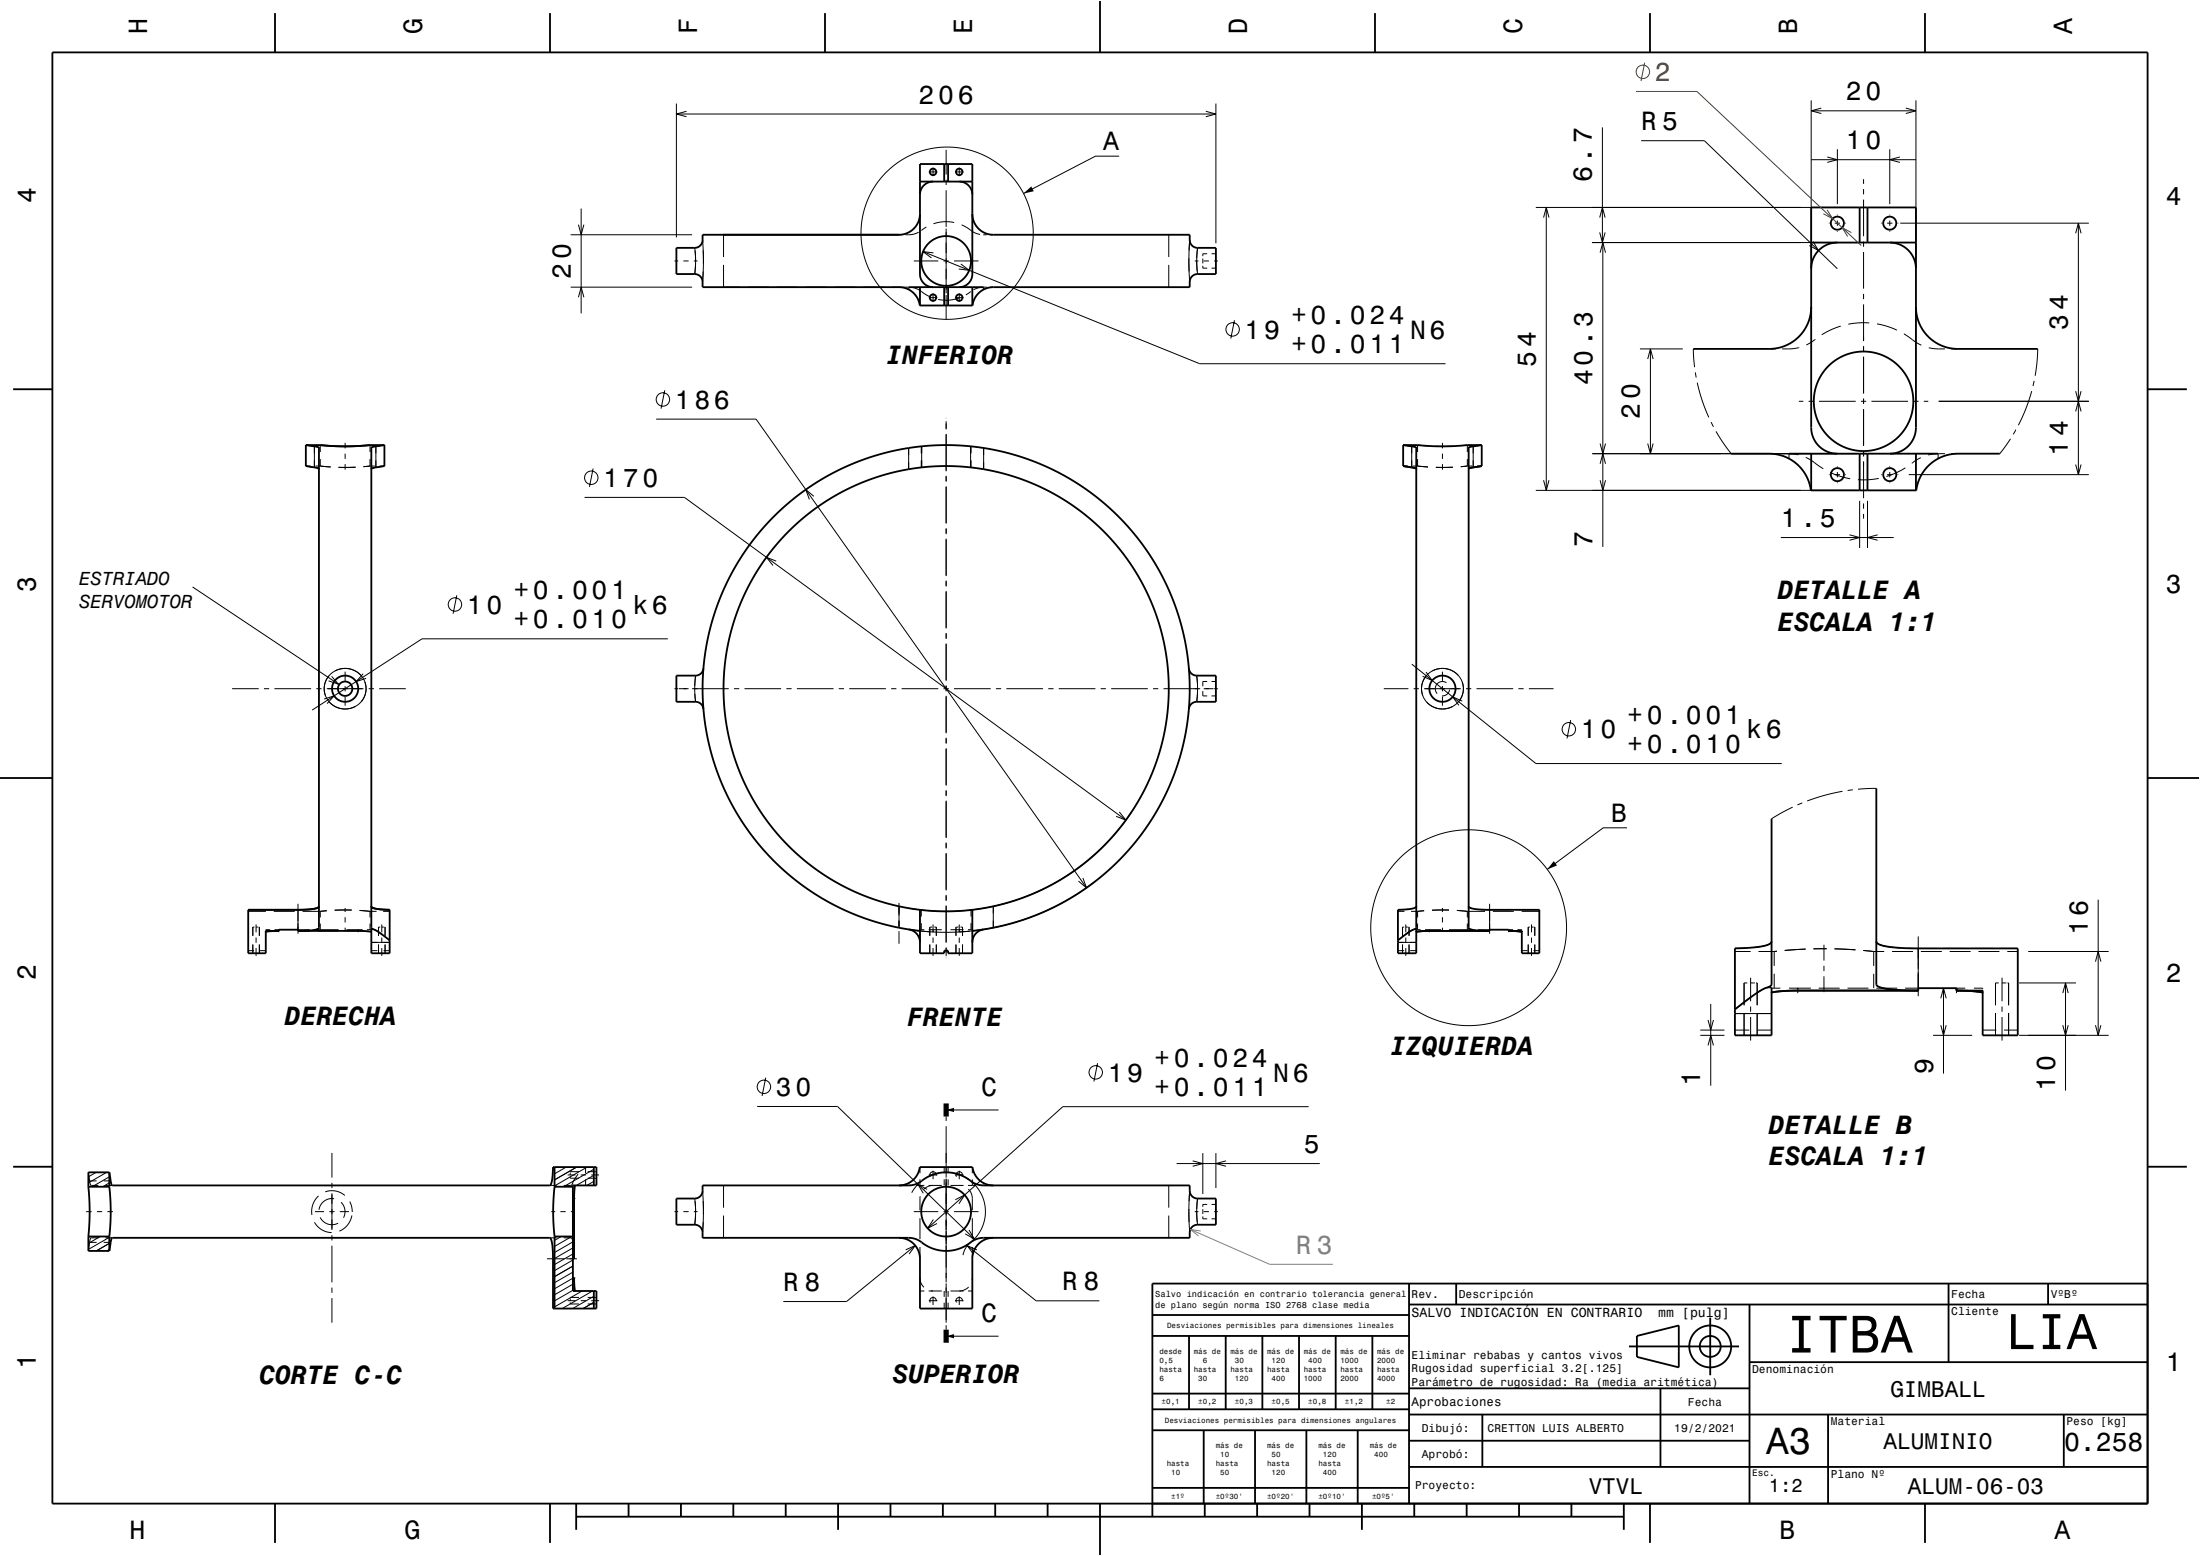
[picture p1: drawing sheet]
<svg xmlns="http://www.w3.org/2000/svg" width="420mm" height="297mm" viewBox="0 0 420 297" stroke-linecap="round" stroke-linejoin="round" font-family="sans-serif">
<g fill="none" stroke="#000" stroke-width=".19">
<path d="M129.1 19.8v25.5M232.1 19.8v26.6M345.8 19.2v30.1M365.8 19.2v30.1M110.9 39.8v20M129.1 21.8h103M131.1 21.2l-2 .6 2 .5M177.3 32.8h1.6M178.1 32v1.6M180.6 28.6v4.7M180.6 34.3v1M180.6 36.3v7"/>
<path d="M182.3 32.8h1.6M183.1 32v1.6M213.7 29.8h-4.6l-13.7 7.1M230.2 21.2l1.9 .6-1.9 .5M293.2 39.6h61.3M295.2 39.6v54M305.9 24.3v22M313.3 26.9h12.1l25.4 24.4M345.8 30.5h20M345.8 21.2h20M347.7 20.6l-1.9 .6 1.9 .5M348.8 30l2 .5-2 .5"/>
<path d="M350.8 28.5v10.5M355.8 34.2v.9M355.8 36.1v1M355.8 38.1v7M360.8 28.5v10.5M362.7 30l-1.9 .5 1.9 .5M363.8 20.6l2 .6-2 .5M108.9 54.8h23.2M108.9 44.8h23.2M110.4 56.7l.5-1.9 .6 1.9M110.4 42.9l.5 1.9 .6-1.9M128.8 49.8h.7"/>
<path d="M130.5 49.8h1M132.5 49.8h.7M132.6 47.3l.2 2.5M132.6 47.3h.1M132.7 47.8l.1 2M132.8 49.8l-.2 2.5 .2-2M132.8 49.8h.1M134.2 46.3l-.1-.5 .2 4M134.2 47.8l.1 2M134.3 49.8l-.2 4 .1-2M134.3 49.8v.5M138.1 50.6v4.2h3.2"/>
<path d="M138.1 44.8v4.3M142.8 54.8h4M148.3 54.8h4M153.8 54.8h4M159.3 54.8h4M164.8 54.8h4M170.3 54.8h3.3M171.6 44.8h.6M173.5 54.8v.5M174.2 54.9l1.1 .4 2.4 1.4M174.5 49.8h4.6M175.4 44.3l-.2 .1a4.5 4.5 0 0 1-2.3 .4"/>
<path d="M176.2 48l52.8 21.4h47M176.9 43.3l-1 .7M177.3 56.8h1.6M178.1 56v1.6M178.2 48.3l-2-.3 1.6 1.2M180.1 49.8h1M180.6 43.6v12.4M180.6 56.3v4.7M182.1 49.8h4.7M182.2 42.5a7.5 7.5 0 0 0-4 .2M182.3 56.8h1.6M183 56.9a7.5 7.5 0 0 1-3.9 .3"/>
<path d="M183.1 56v1.6M183.4 50.4l1.6 1.2-2-.3M183.6 42.9l2.3 1.5 1.2 .3M185.4 55.6l-1 .7M187.7 44.8h.7M187.7 54.8v.5M188.4 54.8a4.4 4.4 0 0 0-2.5 .5M189 44.8h.6M189 54.8h.6M223.1 44.8v4.3M223.1 50.6v4.2M227 49.8v2"/>
<path d="M227 49.8l.1 4v-.5M227 49.3v.5M227 47.8l.1-2-.1 4M228.1 49.8h.7M228.5 49.8l.1 2M228.5 49.8l.1 2.5M228.5 49.8h.1M228.5 49.3l.1-2-.1 2.5M228.6 52.3h.1M229.6 49.4v.9M229.6 50.7v.5h.9M229.8 49.8h1"/>
<path d="M230.5 48.4h-.9v.5M231.3 51.2h.8M231.3 48.4h.8M231.8 49.8h.7M294.7 41.5l.5-1.9 .5 1.9M303.9 46.3h50.6M305.4 41.5l.5-1.9 .5 1.9M305.4 44.4l.5 1.9 .5-1.9M305.5 48.2l.5-1.9 .5 1.9M306 46.3v58.1M346.1 46.1l1.1 1.7-1.8-.9M349.2 42.6h.1"/>
<path d="M350.3 42.6h1M350.8 41v.1M350.8 42.1v1M350.8 44.1v.1M352.3 42.6h.1M355.8 46.1v1M355.8 48.1v7M355.8 56.1v1M355.8 58.1v7M359.1 42.6h.2M360.3 42.6h1M360.8 41v.1"/>
<path d="M360.8 42.1v1M360.8 44.1v.1M362.3 42.6h.1M362.8 42.6h36M396.3 44.5l.5-1.9 .5 1.9M396.8 42.6v48M125.3 80h19l63.1 89.5M126.9 74.5l-.7 3.5M180.6 79.8h.1M235.7 61.1l-.7 3.5M313.1 66.6h8.2M314.6 68.5l.5-1.9 .5 1.9"/>
<path d="M315.1 66.6v20M323.3 66.6l.2 3.5M323.7 71.1l.1 1M324 73l1 3.4 1.2 3.3M337.8 66.6h1.2M343.4 76.6h.9M343.4 66.3l-1.4 .3h-1.8M345.3 76.6h1M346.6 64.8l-1.8 1M347.3 76.6h7M351.4 62.2l-1.9 .7-1.7 1M355.3 76.6h1"/>
<path d="M355.8 66.1v1M355.8 68.1v7M355.8 76.1v1M355.8 78.1v7M356.9 61.6h-2l-2 .3M357.3 76.6h7M358.3 61.8l2 .5 1.8 .7M363.5 63.7l3.3 2.2M365.3 76.6h1M367.3 76.6h.8M368.2 66.4l1.3 .2h1.8M370.1 76.6h28.7"/>
<path d="M372.5 66.6h1.2M387.9 74.7l-1.1 3.3-1.5 3.2M388.3 72.7l-.2 1M389 66.6l-.1 2.4-.4 2.7M396.3 78.5l.5-1.9 .5 1.9M396.3 74.7l.5 1.9 .5-1.9M58.4 85l1.6 .2M59.3 89h-.9l1.6 .2M60 89.2l.8 .3M60 85.2l.7 .1 .2 .2M60 85.2v4M60.2 89h.9"/>
<path d="M61.1 89l2 .1M61.1 85v1.3M61.1 87.6v1.4M65.9 84.5v1.1M65.9 86.6v1M65.9 88.6v1M67.9 89.2h-3.3M70.6 89l-1.2 .1M70.6 89h1M70.6 85v1.3M70.6 87.6v1.4M71.8 85.2l-.7 .1-.2 .2"/>
<path d="M71.8 89.2l-.7 .1-.2 .3M71.8 85.2v4M72.5 89h.9l-1.6 .2M73.4 85l-1.6 .2M111.6 94.9h19.1l84.2 61.6M113.2 89.4l-.7 3.5M155.4 94.7l-1.6-1.2 .7 1.8M173.5 85.5v4.1M175.9 85.2v1.3M175.9 87.9v1.3M176 85.2v4M180.6 80.4v1.6"/>
<path d="M180.6 80.8v1M180.6 82.8v7.2M180.6 90.8v1.2M180.6 92.8v7.2M185.3 85.2v4M185.4 85.2v1.3M185.4 87.9v1.3M187.8 85.5v4.1M267.9 85l1.6 .2M267.9 89h.9M269.5 85.2l.7 .1 .2 .2M269.5 85.2v4"/>
<path d="M269.7 89h.9M270.6 89l2 .1M270.6 87.6v1.4M272.6 85.1l-2-.1v1.3M275.4 84.5v1.1M275.4 86.6v1M275.4 88.6v1M277.4 85.2h-3.3M277.4 89.2h-3.3M278.9 85.1l1.2-.1v1.3M280.1 89l-1.2 .1M280.1 89h.9"/>
<path d="M280.1 87.6v1.4M280.4 89.5v.1M281.2 85.2l-.6 .1-.2 .2M281.2 85.2v4M282 89h.9M282.9 85l-1.7 .2M293.2 93.6h61.3M294.7 91.7l.5 1.9 .5-1.9M304 86.6h50.5M305.5 84.7l.5 1.9 .5-1.9M305.5 88.5l.5-1.9 .5 1.9M305.5 91.7l.5 1.9 .5-1.9"/>
<path d="M314.6 84.7l.5 1.9 .5-1.9M326.7 80.6l.4 .9M327.6 82.3l1.3 2.2 1.6 2.1M341.5 86.6l1.8 .2M341.5 86.6v.9M344.7 87.3l3.4 2.2M349.2 90.6h.1M349.4 90.2l1.9 .7 1.9 .5M350.3 90.6h1M350.8 89v.1M350.8 90.1v1M350.8 92.1v.1"/>
<path d="M352.3 90.6h.1M355 95.6v9M355.8 86.1v1M355.8 88.1v7M355.8 96.1v1M355.8 98.1v.9M356.5 95.6v9M358.7 91.3l-2 .3h-2M359.1 90.6h.2M360.3 90.6h1M360.8 89v.1M360.8 90.1v1"/>
<path d="M360.8 92.1v.1M362.3 90.6h.1M363.8 89.3l-1.8 .9-1.9 .7M364.4 90.6h34.4M366.7 87.4l-1.7 1M370 86.6v.9M371.3 86.6h-2l-1.2 .2M372.5 86.6h1.3M383.8 83.8l-2 2.8M384.9 82l-.5 .9M396.3 88.7l.5 1.9 .5-1.9M36.8 112l27.8 18.6"/>
<path d="M87.2 113.6l-.7 3.5M148.2 107.1l-1.9-.7 1.3 1.5M180.6 100.8v1.2M180.6 102.8v7.2M180.6 110.8v1.2M180.6 112.8v7.2M340 102.6h21.5M353.1 102.1l1.9 .5-1.9 .5M358.5 102.1l-2 .5 2 .5M44.3 131.5h5.1M50.4 131.5h1M52.4 131.5h7"/>
<path d="M60.4 131.5h1M61.9 133.4l1.9-.6-1.3 1.5M62.4 131.5h7M62.8 129a3.8 3.8 0 0 0-.7 3.7M62.9 134l1.2 .9 1 .4h.8M63.3 129.1l1.3 1.5-1.9-.6M65.9 127.6a3.9 3.9 0 0 0-4 3.9 3.9 3.9 0 0 0 4 3.8M65.9 127.6a3.9 3.9 0 0 1 4 3.9 3.9 3.9 0 0 1-4 3.8M65.9 127.6l-1 .1-.9 .4M65.9 127.6l1.5 .3 .9 .5 .6 .5M65.9 128.2v1.8M65.9 131v1"/>
<path d="M65.9 133v1.7M67.8 134.9l-.9 .3-1 .1M69.3 128.6l-1.3 1.5 1.9-.6M69.7 130.2a3.8 3.8 0 0 1-.7 3.7M70.4 131.5h1M72.4 131.5h5.1M127.5 121.9h-46.9l-21 13.6M128.8 131.5h.7M129.6 131.5h1.9M132.1 131.5h7M132.6 130.9l.2-1.9-.2 2.2 .2 2.8-.1-1.6M140.1 131.5h1"/>
<path d="M142.1 131.5h7M150.1 131.5h1M152.1 131.5h7M160.1 131.5h1M162.1 131.5h7M170.1 131.5h1M172.1 131.5h7M180.1 131.5h1M180.6 120.8v1.2M180.6 122.8v7.2M180.6 130.8v1.2M180.6 132.8v7.2"/>
<path d="M182.1 131.5h7M190.1 131.5h1M192.1 131.5h7M200.1 131.5h1M202.1 131.5h7M210.1 131.5h1M212.1 131.5h7M220.1 131.5h1M222.1 131.5h7M228.6 130.5l-.1-1.5 .1 2.2-.1 2.8 .1-2M229.6 131.9v.9h.9M229.8 131.5h1"/>
<path d="M230.1 131.5h1.6M230.5 130.1h-.9v.9M231.3 132.8h.8M231.3 130.1h.8M231.8 131.5h.7M264.2 131.5h4.7M269.5 126.8l23.7 18.9h47M269.9 131.5h1M271.9 131.5h7M272.2 128.3l1.2 1.6-1.8-.8M272.3 129a3.8 3.8 0 0 0-.7 3.7M272.4 134l1.2 .9 1 .4h.8"/>
<path d="M275.4 127.6l1.5 .3 .9 .5 .6 .5M275.4 127.6l-1 .1-.9 .4M275.4 127.6a3.9 3.9 0 0 1 4 3.9 3.9 3.9 0 0 1-4 3.8M275.4 127.6a3.9 3.9 0 0 0-4 3.9 3.9 3.9 0 0 0 4 3.8M275.4 128.2v1.8M275.4 131v1M275.4 133v1.7M276.1 130.3a1.37 1.37 0 0 0-1.8 .3 1.37 1.37 0 0 0 .1 1.8M276.7 131.6a1.37 1.37 0 0 1-1.4 1.2M277.3 134.9l-.9 .3-1 .1M279.1 130.2a3.8 3.8 0 0 1-.6 3.7M279.2 133.8l-1.9-.8 1.2 1.6"/>
<path d="M279.9 131.5h1M281.9 131.5h7M289.9 131.5h1M291.9 131.5h4.7M299.9 137.4l-.7 3.5M180.6 140.8v1.2M180.6 142.8v7.2M180.6 150.8v1.2M180.6 152.8v7.2M213.7 155l1.2 1.5-1.8-.7M216.1 154.9l-2.1 2.8-1.9 2.3-1.9 2-2.2 2-2.6 2-2.3 1.5-2.6 1.5-2.7 1.3-3 1.2-3.1 1-2.9 .7-3 .4-3 .3h-3.2l-2.8-.1-3.2-.4M310.6 158h-4.5l-10.7 7.9"/>
<path d="M342.2 154.1l-4 2.2M344.1 153.3l-.9 .3M351.7 151l-3.4 .8-3.3 1.1M353.7 150.7l-1 .2M358.2 150.5l-3.5 .1M47.4 174h3.4M48.6 177h-.3v1.6M48.9 177h.4M48.9 176.5v1.5M48.9 179v1M49.4 177h.1v1.6M50.7 177.6l.9 .1"/>
<path d="M51.6 177.5h-.9M52.3 174h4M52.4 177.7h.8M52.4 177.5h.8M52.7 177.7l-2 .2M53.2 177.4v.5M56.9 177.5h2.2M56.9 172.5v5.7M57.8 174h3.3M58.9 177.6l-2 .1h2.2M60.6 177.7h4M60.6 177.5h4"/>
<path d="M60.9 177.1l-.5 .3M61.1 174v1.1M61.1 176.3v1.2M62.4 173.8l-1.3 .2M65.9 173.3v.8M65.9 175.1v1M65.9 177.1v.7M66.1 177.7l4.3 .1M66.1 177.5h3.1M67.1 173.7h-3.2M68.4 177.4v.5M68.6 173.8l2 .2"/>
<path d="M70.1 177.5h.8M70.6 174h1.3M70.6 174v1.1M70.6 176.3v1.2M70.9 177.9h.1M70.9 177.1l.5 .3M70.9 179.9h3.5M70.9 177.4h.5M71.4 177.4l1.7 1.1M72.6 177h-.3v1.6M72.9 177h.4M72.9 176.5v1.5"/>
<path d="M72.9 179v1M73.1 174h1.3M73.4 177h.1v1.6M74.2 179.4l.2 .1M171.6 172.3v4.8M171.6 177.7v2.4M175.6 173.7v2.1M175.6 177.3v2.2M175.6 177.7l2 .2M175.6 177.5h.9M175.9 173.7v1.2M175.9 176.2v1.3"/>
<path d="M177.3 177.5h2.5M178 177h-.5v1.6M178.1 177.9h.1M178.1 176.5v1.5M178.1 179v1M178.4 177h.4v1.6M180.6 160.8v1.2M180.6 162.8v7.2M180.6 170.8v1.2M180.6 172.8v7.2M181.5 177.5h2.5M183 177h-.5v1.6"/>
<path d="M183.1 176.5v1.5M183.1 179v1M183.4 177h.4v1.6M184.8 177.5h.8M185.1 177.7l-2 .2M185.4 173.7v1.2M185.4 176.2v1.3M185.6 177.7h.1M185.6 179.9h.1M185.7 173.7v2.1M185.7 177.3v2.2M189.6 173v4.1"/>
<path d="M206.7 167.6l.7 1.9-1.5-1.3M209 168.3l-3.8 2.6-4.1 2.3-4.4 1.9-4.5 1.4-4.7 .9-4.7 .5h-4.5l-4.7-.5M266.9 179.9h3.5M266.9 174h1.2M267 179.4l-.1 .1M268.1 177h-.3v1.6M268.4 177h.4M268.4 176.5v1.5M268.4 179v1M268.9 173.5l-2 .2M268.9 177h.1v1.6M269.4 174h1.2"/>
<path d="M269.9 177.4l-1.7 1.1M269.9 177.4h.5M270.4 177.1l-.5 .3M270.4 173l-.1 .2M270.4 177.5h.8M270.6 174v1.1M270.6 176.3v1.2M271.9 173.8l-1.3 .2M272 177.5h3.1M272.9 177.4v.5M275.4 173.3v.8M275.4 175.1v1"/>
<path d="M275.4 177.1v.7M276.6 177.5h4M276.6 173.7h-3.2M278.1 173.8l2 .2M280.1 174h3.4M280.1 174v1.1M280.1 176.3v1.2M280.4 177.1l.5 .3M280.4 173l.5 .4M282.1 177.5h2.3M282.4 177.6l2 .1M282.4 173.6l6 .1"/>
<path d="M284.4 172.5v5.7M285 174h4M288 177.7h.9M288 177.5h.9M288 177.4v.5M289.7 177.5h.8M289.9 173.7h4M290.5 174h3.4M290.5 177.6l-.8 .1M292.1 177h-.3v1.6M292.4 177h.4M292.4 176.5v1.5"/>
<path d="M292.4 179v1M292.9 177h.1v1.6M338.2 179.7l-.3 .4a7.3 7.3 0 0 1-3.2 .8M358.2 179.7h.1M366.2 178.7v11.5M400.6 171.7v25.9M47.4 181.5h1.1M48.3 180.3v1.7M48.9 181v1.5M49.5 180.3v1.7M49.6 181.5h1.1M70.9 181.5h1.2"/>
<path d="M72.3 180.3v1.7M72.9 181v1.5M73.2 181.5h1.2M73.5 180.3v1.7M177.5 180.3v1.7M178.1 181v1.5M178.8 180.3v1.7M180.6 180.8v1.7M180.6 182.8v.1M182.5 180.3v1.7M183.1 181v1.5M183.8 180.3v1.7"/>
<path d="M266.9 181.5h1.1M267.8 180.3v1.7M268.4 181v1.5M269 180.3v1.7M269.2 181.5h1.2M290.5 181.5h1.1M291.8 180.3v1.7M292.4 181v1.5M292.8 181.5h1.1M293 180.3v1.7M324.6 197.6h4.6M324.6 196.6h4.6"/>
<path d="M326.1 194.7l.5 1.9 .5-1.9M326.1 199.5l.5-1.9 .5 1.9M326.6 191.6v15.6M331.2 181.6h3M331.2 196.6h2.8M331.2 193.5h7M333 193.4v4.2M333.2 181h-2M333.6 187.6h-.6v4.3M334.2 187.6h.8M334.2 186.6v4.5M334.2 192.1v1"/>
<path d="M334.2 194.1v4.5M334.3 190.3l-3.1 2.4M335.2 187.6h.3v4.3M335.5 196.6h2.7M335.5 193.4v4.2M335.7 181.6h3M337.3 188.5l-1.8 1M337.3 188.5h.9M338.2 187.9l-.2 .3-.7 .3M338.2 188.6h1.7M338.7 181.6v2.8M338.7 185.9v2.7"/>
<path d="M339.2 181.6h-.5M341.5 188.6h4.2M343.2 188.5v1.1M344.7 181.2l-4 .2M347.2 188.6h4M348.2 180.3v3.1M348.2 184.4v1M348.2 186.4v3M348.7 181.1h-2.5M350.2 181.1l4 .2M352.7 188.6h4M355.7 181.4l2 .2"/>
<path d="M357.7 181.6h2M357.7 181.6v2.8M357.7 185.9v2.7M358.2 188.6h4M358.2 187.9h.1M358.8 188.4l1.5 .4 2.4 .2M358.8 180.3a11.9 11.9 0 0 0 3.9 .6M361.2 181.6h4M363.7 188.6h2.5M364.2 181h5.3M364.2 189.1h2M366.7 181.6h4"/>
<path d="M369 197.6h7.5M370.5 190.5l.5-1.9 .5 1.9M370.5 195.7l.5 1.9 .5-1.9M371 181h4M371 188.6v16.3M372.2 181.6h4M373.5 189.1h1.7M373.5 188.6h1.7M373.5 188.5v1.1M376.5 181h4M376.8 188.6h1.7v.2M377.7 181.6h4"/>
<path d="M378.5 196.6h2.6M378.5 188.9v.2h-1.7M381 193.4v4.2M381.6 187.6h-.6v4.3M382 181h3.2M382.2 187.6h.8M382.2 186.6v4.5M382.2 192.1v1M382.2 194.1v4.5M382.6 196.6h2.6M383.2 181.6h2M383.2 187.6h.3v4.3"/>
<path d="M383.5 193.4v4.2M385.5 197.6h17.1M385.5 187.6h10.8M387.2 181.6h15.4M393.8 189.6l.5-2 .5 2M393.8 195.7l.5 1.9 .5-1.9M394.3 187.6v20.6M400 183.6l.6-2 .5 2M400 195.7l.6 1.9 .5-1.9M144.6 211.2h15.3l26.1 25.3M146.2 205.7l-.7 3.5M180.6 213.1v.9"/>
<path d="M180.6 215v9.8M180.6 211.9h10M209.5 202.9l-.7 3.5M249.8 211.2h-46.9l-25.8 23.2M16.4 231.3h1.1M16.9 223.8l.2 1.6M17.1 237.1l-.2 1.7M17.1 225.4l.3 .9h1.4M17.1 237.1h1.3M17.1 225.4h1.3M17.1 236l-.2 .2M18.4 223.8l-1.5 .8"/>
<path d="M18.5 231.3h1M18.8 236.3h-1.4l-.3 .8M19.1 236l-2.2 1.3M19.8 237.1h1.3M19.8 225.4h1.3M20.1 236.3h1.4M20.1 226.3h1.4M20.4 223.8l-3.5 2M20.5 231.3h1.1M20.9 225.8l-1.3 .7M20.9 224.6l-3.3 1.9M20.9 237.3l-2.5 1.5"/>
<path d="M20.9 238.5l-.5 .3M20.9 236.2l-4 2.3M60 233.3a3.9 3.9 0 0 0 3.3 2M60.1 231.3h1.8M60.8 228.3a4 4 0 0 0-1.3 3.6M61.1 232.4a2.5 2.5 0 0 0 3.4 1.1M62.1 227.5a3.8 3.8 0 0 1 3.7 .7M62.9 231.3h1M63.4 220.1v4.7M63.4 225.8v1M63.4 227.8v7M63.4 235.8v1"/>
<path d="M63.4 237.8v7M63.8 228.8a2.5 2.5 0 0 0-2.9 2.1M64.9 231.3h1.7M65.1 229.5a2.49 2.49 0 0 1 .5 2.9M66.8 229.3l.3 1 .1 1M67.2 232a4 4 0 0 1-2.4 3M104.9 236.3h1.4M104.9 226.3h1.4M105.2 231.3h.8M106.1 222.8l-.2 .1M107 231.3h1M107.1 236l-1.2 .8"/>
<path d="M107.6 236.3h1.4l.3 .5M108.1 222.8l-2.2 1.3M108.4 224.3h1.5M108.9 223.9v.4M108.9 224.6v.3h1.6M109 231.3h.7M109.1 236l-3.2 1.9M109.3 225.8l-.3 .5h-1.4M109.3 226.1l.1 .2M109.3 225.8v.2M109.3 228.8h.5M109.4 239.4l-3.5 2"/>
<path d="M109.4 238.2l-3.5 2M109.4 237l-3.5 2.1M109.5 238.3l.1 2M110.1 222.8l-4.2 2.4M110.4 224.1l-1.1 1.7M110.5 223.6h-1.6v.2M110.9 224.3h1M111.4 222.8l-.1 .1M111.8 222.8v1.1M111.8 225.1v1.2M112.1 222.8l-6.2 3.6M112.2 223.6h1.7"/>
<path d="M112.2 224.9h1.7M112.9 224.3h1.5M113.4 225.5l-1.4 .8M113.4 224.3l-3.4 2M113.4 223.2l-5.8 3.3M128.8 231.3h.7M130.5 231.3h1M132.5 231.3h.7M132.6 228.8l.2 2.5M132.6 228.8h.1M132.7 229.3l.1 2M132.8 231.3l-.2 2.5 .2-2"/>
<path d="M132.8 231.3h.1M134.2 227.8l-.1-.5 .2 4M134.2 229.3l.1 2M134.3 231.3l-.2 4 .1-2M134.3 231.3v.5M138.1 226.3v4.2M138.1 232v4.3M171.6 236.3h.1M172.9 238.6l1.8-.9-1.1 1.7M173.5 225.8v.2M173.5 226.1v.2h.7M174.5 231.3h4.6"/>
<path d="M174.7 237.7l-13.1 10.7h-12.1M174.9 226.3h1.6M175.2 226.1l-1.1 1.6M175.6 222.8v1.1M175.6 225.1v1.2M175.6 232.5v4M175.6 238v2.3M175.7 228.3l-.1 2.7M177 227l-1.8-.9 1.1 1.7M177.3 226.3h2.5M177.3 224.3h1.6M178.1 226.3a2.51 2.51 0 0 0-1.8 .7"/>
<path d="M178.1 223.5v1.6M178.2 232.8l-1.1 1.6 1.8-.9M178.7 224.4a.62 .62 0 0 0-.7-.7 .62 .62 0 0 0-.4 .9M180.1 231.3h1M180.3 222.8v1.1M180.3 225.1v1.2M180.6 225v19.8M181 222.8v1.1M181 225.1v1.2M181.5 226.3h2.5M182.1 231.3h4.7M182.3 224.3h1.6"/>
<path d="M182.4 229l1.8-.9-1.1 1.7M182.6 224a7.5 7.5 0 0 1 5.5 6.3 7.5 7.5 0 0 1-3.6 7.4M183.1 226.3h.5M183.1 223.5v1.6M183.7 224.4a.62 .62 0 0 0-.7-.7 .62 .62 0 0 0-.4 .9M183.9 239.6l.2-1 .6-.8 13.1 10.5h12.1M184.8 226.3h1.5M184.9 227a2.48 2.48 0 0 1 .7 1.8v2.2M185 234.8l1 1.7-1.7-1M185.6 222.8v1.1M185.6 225.1v1.2M185.6 232.5v4"/>
<path d="M185.6 238v2.3M186.5 238.6l-1.8-.8 1.2 1.6M187.7 226.1v.2h-.7M187.7 225.8v.2M223.1 226.3v4.2M223.1 232v4.3M224.6 222.1h27.4M227 231.3v2M227 231.3l.1 4v-.5M227 230.8v.5M227 229.3l.1-2-.1 4M227.7 221.6l1.9 .5-1.9 .5"/>
<path d="M228.1 231.3h.7M228.5 231.3l.1 2M228.5 231.3l.1 2.5M228.5 231.3h.1M228.5 230.8l.1-2-.1 2.5M228.6 233.8h.1M229.6 220.1v7.8M229.6 230.8v.9M229.6 232.2v.4h.9M229.8 231.3h1M230.5 229.9h-.9v.5M231.3 229.9h.8"/>
<path d="M231.3 232.6h.8M231.8 231.3h.7M232.1 220.1v6.7M234.1 221.6l-2 .5 2 .5M63.4 245.8v1M63.4 247.8v4.7M104.4 240.3h3.4M108.1 240.3h2M108.4 248.3h1.5M108.9 247.9v.4M108.9 248.6v.3h1.6M109.3 243.9h.5"/>
<path d="M109.4 241.7l-3.5 2M109.4 246.3l-3.5 2M109.4 245.1l-3.5 2M109.4 244l-3.5 2M109.4 242.8l-3.5 2M109.4 240.5l-3.5 2M109.6 243.9v.9M109.6 245.6v.8M110.5 247.6h-1.6v.2M110.9 248.3h1M111.1 246.4l-5.2 3.1M112.2 247.6h1.7"/>
<path d="M112.2 248.9h1.7M112.9 248.3h1.5M113.1 246.4l-5.8 3.4M113.4 248.6l-2.1 1.2M113.4 249.7l-.1 .1M113.4 247.4l-4.1 2.4M175.6 243.9a2.47 2.47 0 0 0 .8 1.8M175.6 246.4h.9M177.3 246.4h2.5M177.3 248.3h1.6M177.7 246.4h.4M178.1 247.5v1.6"/>
<path d="M178.7 248.4a.62 .62 0 0 0-.7-.7 .62 .62 0 0 0-.4 .9M180.3 246.4v1.1M180.3 248.7v1.1M180.6 245v7.5M180.6 253v.8M180.6 255h10M181 246.4v1.1M181 248.7v1.1M181.5 246.4h2.5M182.3 248.3h1.6M183.1 247.5v1.6M183.7 248.4a.62 .62 0 0 0-.7-.7 .62 .62 0 0 0-.4 .9"/>
<path d="M184.8 246.4h.8M184.9 245.7a2.51 2.51 0 0 1-1.8 .7M185.6 243.9v.4"/>
<circle cx="180.8" cy="44.5" r="16.4"/>
<circle cx="126.6" cy="76.3" r="1.28"/>
<circle cx="235.3" cy="62.9" r="1.28"/>
<circle cx="112.9" cy="91.2" r="1.28"/>
<circle cx="86.9" cy="115.4" r="1.28"/>
<circle cx="299.5" cy="139.2" r="1.28"/>
<circle cx="280.4" cy="177.1" r="18.7"/>
<circle cx="145.8" cy="207.4" r="1.28"/>
<circle cx="209.2" cy="204.7" r="1.28"/>
</g>
<g fill="none" stroke="#000" stroke-width=".35">
<path d="M10 10h400v277h-400zM52.5 2.5v7.5M105 2.5v7.5M157.5 2.5v7.5M210 0v10M262.5 2.5v7.5M315 2.5v7.5M367.5 2.5v7.5M175.6 34.7h10M178.1 34.7a2.5 2.5 0 0 0-2.5 2.5M180.3 31.3v3.4M181 31.3v3.4"/>
<path d="M183.1 34.7a2.5 2.5 0 0 1 2.5 2.5M355 39.6v6.7M356.5 39.6v6.7M173.5 54.8h14.2M175.6 40.8a4 4 0 0 1-4 4h-37.5v1a1.5 1.5 0 0 1-1.5 1.5h-3.5v5h3.5a1.5 1.5 0 0 1 1.5 1.5v1h37.5a4 4 0 0 1 4 3.5h10.1a4 4 0 0 1 3.9-3.5h37.5v-1a1.5 1.5 0 0 1 1.5-1.5h3.5v-5h-3.5a1.5 1.5 0 0 1-1.5-1.5v-1h-37.5a4 4 0 0 1-4-4M175.6 54.8v3.5M178.1 54.8a2.5 2.5 0 0 1-2.5-2.5v-21h10v21a2.5 2.5 0 0 1-2.5 2.5M180.3 54.8v3.5M181 54.8v3.5M185.6 54.8v3.5M345.8 58.6a8 8 0 0 1-8 8M345.8 46.3h20"/>
<path d="M350.8 46.3a5 5 0 0 0-5 5M360.8 46.3a5 5 0 0 1 5 5M365.8 58.6a8 8 0 0 0 8 8M2.5 74.3h7.5M323.3 66.6h14.5M373.7 66.6h15.3M410 74.3h7.5M58.4 85l7.2 .2 7.8-.2M58.4 85l2 .3 .5 .2v91.6l-.2 .2-.7 .2-3.1 .2M58.4 85v4l2 .3 .5 .3-.1-.1M73.4 85l-2.1 .3-.4 .2v91.6l1.5 .9 2 1.5M73.4 85v4l-2 .3-.5 .3"/>
<path d="M267.9 85l7.2 .2 7.8-.2M267.9 85l2 .3 .5 .2v91.6l-1.5 .9-2 1.5M267.9 85v4l2 .3 .5 .3M281.2 89.2l-.8 .3M281.2 89.2l-.6 .2-.2 .2M282.9 85l-2.1 .3-.4 .2v91.6l.3 .2 .9 .2 2.8 .2M282.9 85v4l-1.7 .2M330.5 86.6h7.3a8 8 0 0 1 7.9 7h20.1a8 8 0 0 1 8-7h8M341.5 86.6h28.5M345.8 86.6v7M350.8 86.6a5 5 0 0 1-5-5v-42h20v42a5 5 0 0 1-5 5M355 86.6v7"/>
<path d="M356.5 86.6v7M365.8 86.6v7M134.3 127.6a1.51 1.51 0 0 1-1.5 1.4h-3.7v5h3.7a1.5 1.5 0 0 1 1.5 1.3M227 127.6a1.5 1.5 0 0 0 1.5 1.4h3.6v5h-3.6a1.49 1.49 0 0 0-1.5 1.3M0 148.5h10M338.2 156.3v31.6l-.4 .4-1.1 .5-1.3 .7-4.2 3.2M358.2 150.5v37.4a1.43 1.43 0 0 0 1.5 .7l2.8 .4 3.7 .1M410 148.5h10M53.2 177.7l-2.5 .2M53.2 177.7v-.2h3.7v.2M56.9 177.7h11.8l2.2 .2M60.9 173l-.2 .2-.5 .2-2 .2-10.8 .1v8.3h3.3v-4.3h2.5"/>
<path d="M70.9 173l.2 .2 .7 .3 2.6 .2v8.3h-3.5v-4.6M173.5 177.4a2.5 2.5 0 0 1 2.1 2.5M175.6 173.7l4.5 .3 5.5-.3M175.6 173.7l-4-.7-3.8-1-3.6-1.3-3.6-1.7-3.6-2.2-3.2-2.4-3-2.7-2.6-2.7-2.5-3.4-2.2-3.4-1.6-3.3-1.5-3.8-1.1-3.8-.8-4.2-.3-3.7v-4l.4-4.2 .7-3.7 1.1-3.9 1.6-3.9 2-3.8 2-3.1 2.7-3.3 2.7-2.9 2.7-2.3 3.4-2.5 3.7-2.1 3.4-1.6 4-1.4 3.9-1 3.6-.5 4.2-.2 4 .1 3.8 .5 4.4 1 3.5 1.2 3.7 1.7 3.7 2.1 3.3 2.3 2.8 2.4 2.6 2.6 2.4 2.9 2.3 3.3 2.2 4 1.4 3.4 1.3 4.1 .9 3.9 .4 4.2 .1 4.3-.3 3.9-.7 4-1.1 3.8-1.4 3.8-1.8 3.5-2.1 3.5-2.6 3.3-2.7 3-3 2.6-3.2 2.4-3.4 2.1-3.8 1.8-3.3 1.2-3.9 1.1-4.2 .7M175.6 177.7l-4.5-.7-3.9-1-4-1.4-4.1-1.9-3.7-2.2-3.6-2.6-3.4-3-2.8-2.8-2.6-3.4-2.5-3.7-2.1-4-1.6-4-1.2-4-1-4.7-.4-4.4v-4.5l.3-4 .9-4.7 1.2-4.1 1.7-4.4 2.2-4.2 2.3-3.6 2.6-3.3 3.1-3.3 3.4-2.9 3.7-2.6 3.7-2.2 4.1-1.8 4.5-1.6 4.1-.9 4.5-.7 4-.1 4.4 .2 4.3 .5 4.1 1 4.3 1.4 4.1 1.9 3.4 1.9 3.9 2.8 3.5 2.9 3.1 3.2 2.6 3.3 2.6 4 2 3.8 1.6 3.9 1.3 4.1 .9 4.4 .5 4.4v4.3l-.4 4.7-.7 4-1.2 4.3-1.6 4.2-1.9 3.8-2.4 3.8-2.7 3.6-2.9 3.1-3.3 3-3.9 2.8-3.6 2.2-3.8 1.8-4.3 1.6-4.3 1.1-4.5 .7M175.6 173.7v8.3h4.7v-.5h.7v.5h4.6v-8.3M187.7 177.4a2.5 2.5 0 0 0-2.1 2.5M270.4 173l-.2 .2-.7 .3-2.6 .2v8.3h3.5v-4.6M280.4 173l.1 .2 .6 .2 1.9 .2 10.9 .1v8.3h-3.4v-4.3h-2.5M284.4 177.7h-11.8l-2.2 .2M284.4 177.7v-.2h3.6v.2M288 177.7l2.5 .2"/>
<path d="M338.2 179.7l-.3 .4a9.2 9.2 0 0 1-4.3 .8l-2.4 .1v16.6h7v-9.1M358.2 179.7a1.22 1.22 0 0 0 1.2 .8 31.1 31.1 0 0 0 6.8 .5h19v16.6h-6.7v-8.5h-5M366.2 189.1h-23.6l-2.6 .1-1.8 .3M366.2 189.1v-.5h7.3v.5M373.5 189.1l3.4 .1 1.6 .3M2.5 222.7h7.5M16.9 226.5l.2 4.5-.2 5M16.9 226.5h4M16.9 236h4M16.9 236v2.8h4M20.9 223.8l.3 2 .3 .5h83.4l.3-.3 .2-.6 .2-2.6h8.3v3.5h-4.5v20.1h4.5v3.4h-8.3l-.1-10.9-.2-1.9-.1-.5-.3-.2h-83.4l-.3 .4-.3 2.1M20.9 226.5l.2 4.8-.2 4.7"/>
<path d="M20.9 223.8v2.7M20.9 236v2.8M20.9 223.8h-4v2.7M105.9 222.8v3.7M105.9 236v13.8M105.9 226.5h3.5M105.9 236h3.5M105.9 226.5l-.3 4.5 .3 5M109.8 226.3l-.2 2.2v11.8h-.2M113.4 222.8v3.5M129.1 228.8h3.5a1.5 1.5 0 0 0 1.5-1.5v-1h39.4a5.5 5.5 0 0 0 3.4-1.5 7.8 7.8 0 0 1 9 1l1 .4 .9 .1h39.3v1a1.5 1.5 0 0 0 1.5 1.5h3.5v5h-3.5a1.5 1.5 0 0 0-1.5 1.5v1h-39.3a5.5 5.5 0 0 0-3.4 1.4 7.8 7.8 0 0 1-9.1-1l-.9-.3-.9-.1h-39.4v-1a1.5 1.5 0 0 0-1.5-1.5h-3.5zM171.6 226.3a4 4 0 0 0 4-3.5h10.1a4 4 0 0 0 3.9 3.5"/>
<path d="M171.7 236.3a4 4 0 0 1 3.9 4v9.5h10v-9.5a4 4 0 0 1 4-4M410 222.7h7.5M109.4 243.9h.2l.2 2.5M113.4 246.4v3.4M220 255h49M220 251h49M227 255v14M234 255v14M241 255v14M248 255v14M255 255v14M262 255v14"/>
<path d="M269 245v42M269 249h141M278 245v4M311 257h21M312.5 255l8-2v8l-8-2zM326.5 251.5v11M334 249v38M372 245v15M391 245v4M410 245h-190v44.5M220 273h49M220 269h49"/>
<path d="M220 266h49M229.8 273v14M239.6 273v14M249.4 273v14M259.2 273v14M269 280h141M269 275h65M269 270h141M269 265h65M283 270v10M317 265v15M334 260h76"/>
<path d="M349 270v17M394 270v10M52.5 287v7.5M105 287v7.5M110 289.5h200M110 287v5M120 287v2.5M130 287v2.5M140 287v2.5M150 287v2.5M160 287v5M170 287v2.5"/>
<path d="M180 287v2.5M190 287v2.5M200 287v2.5M210 287v10M220 284h49M230 287v2.5M240 287v2.5M250 287v2.5M260 287v5M270 287v2.5M280 287v2.5M290 287v2.5"/>
<path d="M300 287v2.5M310 287v5M315 287v7.5M367.5 287v7.5"/>
<circle cx="178.1" cy="32.8" r=".62"/>
<circle cx="183.1" cy="32.8" r=".62"/>
<circle cx="178.1" cy="56.8" r=".63"/>
<circle cx="180.6" cy="49.8" r="4.7"/>
<circle cx="183.1" cy="56.8" r=".63"/>
<circle cx="350.8" cy="42.6" r="1.25"/>
<circle cx="360.8" cy="42.6" r="1.25"/>
<circle cx="355.8" cy="76.6" r="9.5"/>
<circle cx="350.8" cy="90.6" r="1.25"/>
<circle cx="360.8" cy="90.6" r="1.25"/>
<circle cx="65.9" cy="131.5" r="1.38"/>
<circle cx="65.9" cy="131.5" r="2.5"/>
<circle cx="275.4" cy="131.5" r="2.5"/>
<circle cx="180.6" cy="231.3" r="4.8"/>
<circle cx="326.5" cy="257" r="2"/>
<circle cx="326.5" cy="257" r="4"/>
</g>
<path d="M180.6 210.6v2.5M180.6 253.8v2.5" fill="none" stroke="#000" stroke-width="1" stroke-linecap="butt"/>
<g fill="#000">
<path d="M195.4 36.9l1.5-1.3 .5 .9z" fill-rule="evenodd"/>
<path d="M296.6 164.4l.6 .8-1.8 .7z" fill-rule="evenodd"/>
<path d="M180.6 211.9l1.5-.4v.8z" fill-rule="evenodd"/>
<path d="M180.6 255l1.5-.4v.8z" fill-rule="evenodd"/>
</g>
<path d="M0 0h420v297h-420" fill="none" stroke="#fff" stroke-width=".19"/>
<path d="M227.3 234.7l15.1 6.6h12.1M229.2 235l-1.9-.3 1.5 1.2" fill="none" stroke="#808080" stroke-width=".19"/>
<g fill="none" stroke="#804000" stroke-width=".19">
<path d="M312.4 17.5h11.6l31.3 29.4M314 12l-.7 3.5M348.8 40l1.1 1.7-1.8-.9M353.5 44.4l-1.8-.9 1 1.7"/>
<circle cx="313.6" cy="13.7" r="1.28"/>
</g>
<text font-size="10.1" x="340.9" y="258.2">ITBA</text>
<text font-size="9.6" x="383" y="257.5">LIA</text>
<text font-size="7.2" x="337.2" y="277.6">A3</text>
<g font-size="5">
<text x="28.1" y="6.5" transform="rotate(-90 28.1 6.5)">H</text>
<text x="80.6" y="6.5" transform="rotate(-90 80.6 6.5)">G</text>
<text x="133.1" y="6.5" transform="rotate(-90 133.1 6.5)">F</text>
<text x="185.6" y="6.5" transform="rotate(-90 185.6 6.5)">E</text>
<text x="238.1" y="6.5" transform="rotate(-90 238.1 6.5)">D</text>
<text x="290.6" y="6.5" transform="rotate(-90 290.6 6.5)">C</text>
<text x="343.1" y="6.5" transform="rotate(-90 343.1 6.5)">B</text>
<text x="395.6" y="6.5" transform="rotate(-90 395.6 6.5)">A</text>
<text x="175.4" y="19.8">206</text>
<text x="352.4" y="19.2">20</text>
<text x="210.6" y="28.6">A</text>
<text x="313.3" y="24.9">R 5</text>
<text x="352.4" y="28.5">10</text>
<text x="303.9" y="34.8" transform="rotate(-90 303.9 34.8)">6.7</text>
<text x="6.8" y="38.7" transform="rotate(-90 6.8 38.7)">4</text>
<text x="413.5" y="39">4</text>
<text x="108.9" y="53.2" transform="rotate(-90 108.9 53.2)">20</text>
<text x="237.6" y="64.6">19</text>
<text x="246.5" y="61.8">+0.024</text>
<text x="269.2" y="64.6">N6</text>
<text x="394.8" y="63" transform="rotate(-90 394.8 63)">34</text>
<text x="169.2" y="69.5">INFERIOR</text>
<text x="246.5" y="67.4">+0.011</text>
<text x="293.2" y="70" transform="rotate(-90 293.2 70)">54</text>
<text x="128.8" y="78">186</text>
<text x="304" y="73.6" transform="rotate(-90 304 73.6)">40.3</text>
<text x="313.1" y="80" transform="rotate(-90 313.1 80)">20</text>
<text x="394.8" y="87" transform="rotate(-90 394.8 87)">14</text>
<text x="115.2" y="92.9">170</text>
<text x="340" y="100.6">1.5</text>
<text x="304" y="104.4" transform="rotate(-90 304 104.4)">7</text>
<text x="6.8" y="112.9" transform="rotate(-90 6.8 112.9)">3</text>
<text x="413.5" y="113.2">3</text>
<text x="89.1" y="117.1">10</text>
<text x="98" y="114.3">+0.001</text>
<text x="98" y="119.9">+0.010</text>
<text x="120.7" y="117.1">k6</text>
<text x="339.4" y="114.4">DETALLE A</text>
<text x="339.4" y="120.5">ESCALA 1:1</text>
<text x="301.8" y="140.9">10</text>
<text x="310.7" y="138.1">+0.001</text>
<text x="310.7" y="143.7">+0.010</text>
<text x="333.4" y="140.9">k6</text>
<text x="307.6" y="156.8">B</text>
<text x="398.6" y="178.5" transform="rotate(-90 398.6 178.5)">16</text>
<text x="6.8" y="187.1" transform="rotate(-90 6.8 187.1)">2</text>
<text x="413.5" y="187.4">2</text>
<text x="54.4" y="195.7">DERECHA</text>
<text x="173.2" y="195.8">FRENTE</text>
<text x="220.3" y="203.6">+0.024</text>
<text x="265.4" y="201.3">IZQUIERDA</text>
<text x="148.1" y="209.2">30</text>
<text x="187.3" y="209.2">C</text>
<text x="211.5" y="206.4">19</text>
<text x="220.3" y="209.2">+0.011</text>
<text x="243.1" y="206.4">N6</text>
<text x="324.6" y="207.2" transform="rotate(-90 324.6 207.2)">1</text>
<text x="369" y="204.9" transform="rotate(-90 369 204.9)">9</text>
<text x="392.3" y="208.2" transform="rotate(-90 392.3 208.2)">10</text>
<text x="248.9" y="220.1">5</text>
<text x="337.7" y="216.4">DETALLE B</text>
<text x="337.7" y="222.4">ESCALA 1:1</text>
<text x="149.5" y="246.4">R 8</text>
<text x="202.8" y="246.3">R 8</text>
<text x="187.3" y="252.4">C</text>
<text x="6.8" y="261.3" transform="rotate(-90 6.8 261.3)">1</text>
<text x="413.5" y="261.6">1</text>
<text x="49.5" y="264.2">CORTE C-C</text>
<text x="170.4" y="264.1">SUPERIOR</text>
<text x="394" y="277">0.258</text>
<text x="24.7" y="293.8">H</text>
<text x="77.2" y="293.8">G</text>
<text x="339.7" y="293.8">B</text>
<text x="392.2" y="293.8">A</text>
</g>
<text font-size="5" fill="#804000" x="315.9" y="15.5">2</text>
<text font-size="5" fill="#808080" x="247.4" y="239.3">R 3</text>
<g font-size="4.3">
<text x="360.9" y="266.6">GIMBALL</text>
<text x="359.6" y="276.6">ALUMINIO</text>
<text x="303.3" y="285.1">VTVL</text>
<text x="364.2" y="285.1">ALUM-06-03</text>
</g>
<g font-size="3.6">
<text x="15.1" y="111.7">ESTRIADO</text>
<text x="15.1" y="116">SERVOMOTOR</text>
<text x="337.7" y="284.8">1:2</text>
</g>
<g font-size="2.5">
<text x="269.5" y="251.4">SALVO INDICACIÓN EN CONTRARIO</text>
<text x="316.6" y="251.4">mm [pulg]</text>
</g>
<text font-size="2.4" x="269.5" y="268.4">Aprobaciones</text>
<g font-size="2.2">
<text x="269.5" y="247.8">Rev.</text>
<text x="278.5" y="247.8">Descripción</text>
<text x="372.5" y="247.8">Fecha</text>
<text x="372.5" y="251.1">Cliente</text>
<text x="391.5" y="247.8">VºBº</text>
<text x="269.5" y="259.3">Eliminar rebabas y cantos vivos</text>
<text x="269.5" y="261.9">Rugosidad superficial 3.2[.125]</text>
<text x="334.5" y="262.1">Denominación</text>
<text x="269.5" y="264.5">Parámetro de rugosidad: Ra (media aritmética)</text>
<text x="322.2" y="268.3">Fecha</text>
<text x="271.4" y="273.3">Dibujó:</text>
<text x="284" y="273.3">CRETTON LUIS ALBERTO</text>
<text x="319.6" y="273.3">19/2/2021</text>
<text x="349.5" y="272.1">Material</text>
<text x="394.5" y="272.1">Peso [kg]</text>
<text x="271.4" y="278.3">Aprobó:</text>
<text x="270.1" y="284.3">Proyecto:</text>
<text x="349.5" y="282.1">Plano Nº</text>
</g>
<text font-size="1.8" x="334.5" y="281.7">Esc.</text>
<g font-size="1.7">
<text x="220.6" y="247.6">Salvo indicación en contrario tolerancia general</text>
<text x="220.6" y="249.6">de plano según norma ISO 2768 clase media</text>
</g>
<g font-size="1.4">
<text x="222.8" y="253.5">Desviaciones permisibles para dimensiones lineales</text>
<text x="221.3" y="258.4">desde</text>
<text x="221.3" y="260.2">0,5</text>
<text x="221.3" y="261.9">hasta</text>
<text x="221.3" y="263.6">6</text>
<text x="227.9" y="258.4">más de</text>
<text x="227.9" y="261.9">hasta</text>
<text x="228.8" y="263.6">30</text>
<text x="229.6" y="260.2">6</text>
<text x="234.9" y="258.4">más de</text>
<text x="234.9" y="261.9">hasta</text>
<text x="235.8" y="260.2">30</text>
<text x="235.8" y="263.6">120</text>
<text x="241.9" y="258.4">más de</text>
<text x="241.9" y="261.9">hasta</text>
<text x="242.8" y="260.2">120</text>
<text x="242.8" y="263.6">400</text>
<text x="248.9" y="258.4">más de</text>
<text x="248.9" y="261.9">hasta</text>
<text x="248.9" y="263.6">1000</text>
<text x="249.8" y="260.2">400</text>
<text x="255.9" y="258.4">más de</text>
<text x="255.9" y="260.2">1000</text>
<text x="255.9" y="261.9">hasta</text>
<text x="255.9" y="263.6">2000</text>
<text x="262.9" y="258.4">más de</text>
<text x="262.9" y="260.2">2000</text>
<text x="262.9" y="261.9">hasta</text>
<text x="262.9" y="263.6">4000</text>
<text x="221.8" y="268">±0,1</text>
<text x="228.8" y="268">±0,2</text>
<text x="235.8" y="268">±0,3</text>
<text x="242.8" y="268">±0,5</text>
<text x="249.8" y="268">±0,8</text>
<text x="256.8" y="268">±1,2</text>
<text x="264.6" y="268">±2</text>
<text x="222.4" y="271.5">Desviaciones permisibles para dimensiones angulares</text>
<text x="222.7" y="279.9">hasta</text>
<text x="223.6" y="281.6">10</text>
<text x="232.1" y="276.4">más de</text>
<text x="232.1" y="279.9">hasta</text>
<text x="233" y="278.2">10</text>
<text x="233" y="281.6">50</text>
<text x="241.9" y="276.4">más de</text>
<text x="241.9" y="279.9">hasta</text>
<text x="242.8" y="278.2">50</text>
<text x="242.8" y="281.6">120</text>
<text x="251.7" y="276.4">más de</text>
<text x="251.7" y="279.9">hasta</text>
<text x="252.6" y="278.2">120</text>
<text x="252.6" y="281.6">400</text>
<text x="261.5" y="276.4">más de</text>
<text x="262.4" y="278.2">400</text>
<text x="223.6" y="286">±1º</text>
<text x="232.1" y="286">±0º30'</text>
<text x="241.9" y="286">±0º20'</text>
<text x="251.7" y="286">±0º10'</text>
<text x="261.9" y="286">±0º5'</text>
</g>
</svg>
